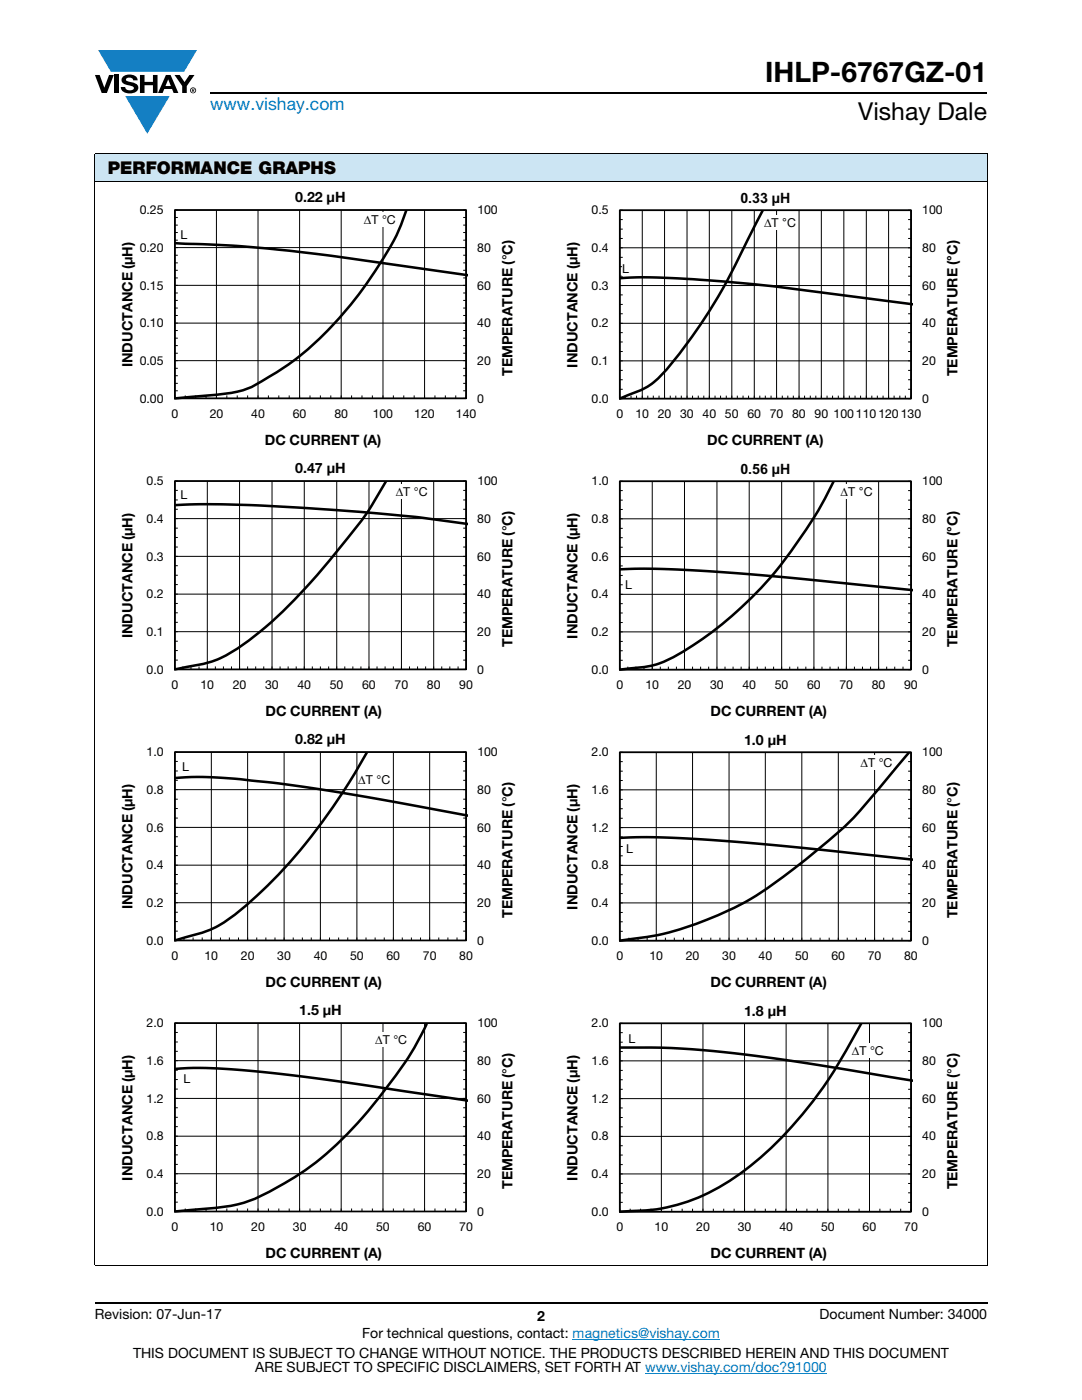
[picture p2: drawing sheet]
<svg xmlns="http://www.w3.org/2000/svg" width="216mm" height="279mm" viewBox="0 0 216 279" stroke-linecap="round" stroke-linejoin="round" font-family="sans-serif">
<g fill="#147fc3">
<path d="M19.6 10h19.7l-2.6 4.3h-1.1h-13.5z"/>
<path d="M25 19.2h8.9l-4.5 7.5z"/>
</g>
<g fill="#000">
<path d="M18.9 15h1l.9 2.5 1-2.5h.9l-1.4 3.6h-1zM22.9 15h.9v3.6h-.9zM24.6 15.3a2.1 2.1 0 0 1 2.8 .3l.1 .4h-.9a.79 .79 0 0 0-.7-.5 .79 .79 0 0 0-.8 .4l.3 .3 1 .2a1.08 1.08 0 0 1 1.2 1 1.08 1.08 0 0 1-1.1 1.2 1.73 1.73 0 0 1-2.4-1.2h.9a.96 .96 0 0 0 .8 .6 .96 .96 0 0 0 .9-.4 1.31 1.31 0 0 0-1.2-.6 1.03 1.03 0 0 1-1.1-.6 1.03 1.03 0 0 1 .2-1.1zM27.9 15h.9v1.3h1.7v-1.3h.9v3.6h-.9v-1.6h-1.7v1.6h-.9zM34.8 15h1.1l.9 1.4 1-1.4h1l-1.5 2.2v1.4h-.9v-1.4z"/>
<path d="M33.6 15.9l.5 1.3h-1.1zM33.1 15l-1.6 3.6h1l.3-.8h1.5l.3 .8h1l-1.6-3.6z"/>
<path d="M38.4 17.8h.2v.2h-.2zM38.3 17.7v.7h.1v-.3l.4 .3-.2-.3 .2-.2-.1-.2z"/>
<path d="M38.1 18a.46 .46 0 0 1 .9 0 .46 .46 0 0 1-.9 0zM37.9 18a.6 .6 0 0 0 1.2 0 .6 .6 0 0 0-1.2 0z"/>
</g>
<path d="M42 18.6h155M18.9 260h178.1" fill="none" stroke="#000" stroke-width=".36"/>
<path d="M114.3 267.3h29.3M128.7 274h36.3" fill="none" stroke="#007ec4" stroke-width=".2"/>
<path d="M18.9 30.7h178.1v5.5h-178.1z" fill="#cce5f3"/>
<path d="M18.9 30.7h178.1M18.9 36.2h178.1M18.9 30.8v221.7M197 30.8v221.7M18.9 252.6h178.1" fill="none" stroke="#000" stroke-width=".2"/>
<path d="M24.1 38h78.8v51.3h-78.8z" fill="#fff"/>
<g fill="none" stroke="#000" stroke-width=".2">
<path d="M34.9 41.9h58.1v37.6h-58.1zM34.9 56.9h58.1M34.9 49.4h58.1M34.9 60h.6M34.9 58.5h.6M34.9 55.5h.6M34.9 53.9h.6M34.9 52.5h.6M34.9 50.9h.6M34.9 47.9h.6M34.9 46.4h.6M34.9 44.9h.6"/>
<path d="M34.9 43.4h.6M43.2 41.9v37.6M51.5 41.9v37.6M59.8 41.9v37.6M68.1 41.9v37.6M76.4 41.9v37.6M84.7 41.9v37.6M92.4 60h.6M92.4 58.5h.6M92.4 55.5h.6M92.4 53.9h.6M92.4 52.5h.6"/>
<path d="M92.4 50.9h.6M92.4 47.9h.6M92.4 46.4h.6M92.4 44.9h.6M92.4 43.4h.6M34.9 72h58.1M34.9 64.5h58.1M34.9 78h.6M34.9 76.5h.6M34.9 75h.6M34.9 73.5h.6M34.9 70.5h.6"/>
<path d="M34.9 69h.6M34.9 67.5h.6M34.9 66h.6M34.9 63h.6M34.9 61.5h.6M37 78.9v.6M39 78.9v.6M41.1 78.9v.6M45.3 78.9v.6M47.3 78.9v.6M49.4 78.9v.6M53.6 78.9v.6"/>
<path d="M55.6 78.9v.6M57.7 78.9v.6M61.9 78.9v.6M63.9 78.9v.6M66 78.9v.6M70.2 78.9v.6M72.2 78.9v.6M74.3 78.9v.6M78.5 78.9v.6M80.6 78.9v.6M82.6 78.9v.6M86.8 78.9v.6"/>
<path d="M88.9 78.9v.6M90.9 78.9v.6M92.4 78h.6M92.4 76.5h.6M92.4 75h.6M92.4 73.5h.6M92.4 70.5h.6M92.4 69h.6M92.4 67.5h.6M92.4 66h.6M92.4 63h.6M92.4 61.5h.6"/>
</g>
<path d="M34.9 41.9h58.1v37.6h-58.1z" fill="none" stroke="#000" stroke-width=".34"/>
<path d="M34.9 48.5l12 .6 10.8 .9 8.7 1.1 27 3.8M81.1 41.9l-.1 .3a43.5 43.5 0 0 1-6.2 12 67 67 0 0 1-19.8 20.2l-.7 .4a23.6 23.6 0 0 1-6.9 3.4l-4.1 .6-8.4 .7" fill="none" stroke="#000" stroke-width=".51"/>
<g fill="#fff">
<path d="M36 45.4h1.4v2.9h-1.4z"/>
<path d="M72.6 42.3h6.5v2.9h-6.5z"/>
<path d="M112.9 38h79.2v51.4h-79.2z"/>
</g>
<g fill="none" stroke="#000" stroke-width=".2">
<path d="M123.7 42h58.1v37.6h-58.1zM123.7 58.9h.6M123.7 55.1h.6M123.7 53.2h.6M123.7 51.4h.6M123.7 47.6h.6M123.7 45.7h.6M123.7 43.8h.6M128.2 42v37.6M132.6 42v37.6M137.1 42v37.6M141.5 42v37.6"/>
<path d="M146 42v37.6M150.5 42v37.6M155 42v37.6M159.4 42v37.6M163.9 42v37.6M168.4 42v37.6M172.9 42v37.6M177.3 42v37.6M181.2 58.9h.6M181.2 55.1h.6M181.2 53.2h.6M181.2 51.4h.6"/>
<path d="M181.2 47.6h.6M181.2 45.7h.6M181.2 43.8h.6M181.8 57h-58.1M181.8 49.5h-58.1M123.7 77.7h.6M123.7 75.8h.6M123.7 73.9h.6M123.7 70.2h.6M123.7 68.2h.6M123.7 66.4h.6M123.7 62.6h.6"/>
<path d="M123.7 60.8h.6M124.8 79v.6M125.9 79v.6M127 79v.6M129.3 79v.6M130.4 79v.6M131.5 79v.6M133.7 79v.6M134.8 79v.6M135.9 79v.6M138.2 79v.6M139.3 79v.6"/>
<path d="M140.4 79v.6M142.7 79v.6M143.8 79v.6M144.9 79v.6M147.1 79v.6M148.3 79v.6M149.4 79v.6M151.6 79v.6M152.7 79v.6M153.9 79v.6M156.1 79v.6M157.2 79v.6"/>
<path d="M158.3 79v.6M160.5 79v.6M161.7 79v.6M162.8 79v.6M165 79v.6M166.1 79v.6M167.3 79v.6M169.5 79v.6M170.6 79v.6M171.7 79v.6M174 79v.6M175.1 79v.6"/>
<path d="M176.2 79v.6M178.4 79v.6M179.5 79v.6M180.7 79v.6M181.2 77.7h.6M181.2 75.8h.6M181.2 73.9h.6M181.2 70.2h.6M181.2 68.2h.6M181.2 66.4h.6M181.2 62.6h.6M181.2 60.8h.6"/>
<path d="M181.8 72h-58.1M181.8 64.5h-58.1"/>
</g>
<path d="M123.7 42h58.1v37.5h-58.1z" fill="none" stroke="#000" stroke-width=".34"/>
<path d="M123.7 55.5l3.7-.2 4 .1 13.7 .8 9.4 1 27.7 3.5M152.2 41.9l-.7 1.4a226.4 226.4 0 0 1-9.9 18.7 90.4 90.4 0 0 1-10.5 13.7 16.9 16.9 0 0 1-6.7 3.5l-.7 .4" fill="none" stroke="#000" stroke-width=".51"/>
<g fill="#fff">
<path d="M124.2 52.1h1.3v2.9h-1.3z"/>
<path d="M152.4 42.9h6.6v2.9h-6.6z"/>
<path d="M24.1 92.1h78.8v51.3h-78.8z"/>
</g>
<g fill="none" stroke="#000" stroke-width=".2">
<path d="M34.9 96h58.1v37.6h-58.1zM34.9 99.8h.6M34.9 97.9h.6M41.4 96v37.6M47.8 96v37.6M54.3 96v37.6M60.7 96v37.6M67.2 96v37.6M73.6 96v37.6M80.1 96v37.6M86.5 96v37.6M92.4 99.8h.6"/>
<path d="M92.4 97.9h.6M34.9 118.6h58.1M34.9 111h58.1M34.9 103.5h58.1M34.9 116.7h.6M34.9 114.8h.6M34.9 112.9h.6M34.9 109.2h.6M34.9 107.3h.6M34.9 105.4h.6M34.9 101.6h.6M92.4 116.7h.6"/>
<path d="M92.4 114.8h.6M92.4 112.9h.6M92.4 109.2h.6M92.4 107.3h.6M92.4 105.4h.6M92.4 101.6h.6M34.9 126.1h58.1M34.9 131.7h.6M34.9 129.8h.6M34.9 128h.6M34.9 124.2h.6M34.9 122.3h.6"/>
<path d="M34.9 120.4h.6M36.5 133v.6M38.1 133v.6M39.7 133v.6M43 133v.6M44.6 133v.6M46.2 133v.6M49.4 133v.6M51 133v.6M52.6 133v.6M55.9 133v.6M57.5 133v.6"/>
<path d="M59.1 133v.6M62.3 133v.6M63.9 133v.6M65.6 133v.6M68.8 133v.6M70.4 133v.6M72 133v.6M75.2 133v.6M76.8 133v.6M78.5 133v.6M81.7 133v.6M83.3 133v.6"/>
<path d="M84.9 133v.6M88.1 133v.6M89.8 133v.6M91.4 133v.6M92.4 131.7h.6M92.4 129.8h.6M92.4 128h.6M92.4 124.2h.6M92.4 122.3h.6M92.4 120.4h.6"/>
</g>
<path d="M34.9 96h58.1v37.6h-58.1z" fill="none" stroke="#000" stroke-width=".34"/>
<path d="M77.1 96a66.3 66.3 0 0 1-9.3 13.3 97.7 97.7 0 0 1-20.2 20 22.2 22.2 0 0 1-10.9 3.9l-1.8 .4M34.9 100.8l4.6-.2 5.1 .1 16.2 .7 10.9 .7 11.2 1.1 10.5 1.4" fill="none" stroke="#000" stroke-width=".51"/>
<g fill="#fff">
<path d="M36 97.1h1.4v2.9h-1.4z"/>
<path d="M79 96.5h6.5v2.9h-6.5z"/>
<path d="M112.9 92.1h79.2v51.4h-79.2z"/>
</g>
<g fill="none" stroke="#000" stroke-width=".2">
<path d="M123.7 96h58.1v37.6h-58.1zM123.7 99.8h.6M123.7 97.9h.6M130.1 96v37.6M136.6 96v37.6M143.1 96v37.6M149.5 96v37.6M156 96v37.6M162.4 96v37.6M168.9 96v37.6M175.3 96v37.6M181.2 99.8h.6"/>
<path d="M181.2 97.9h.6M123.7 116.7h.6M123.7 114.8h.6M123.7 112.9h.6M123.7 109.2h.6M123.7 107.3h.6M123.7 105.4h.6M123.7 101.7h.6M181.2 116.7h.6M181.2 114.8h.6M181.2 112.9h.6M181.2 109.2h.6"/>
<path d="M181.2 107.3h.6M181.2 105.4h.6M181.2 101.7h.6M181.8 118.6h-58.1M181.8 111.1h-58.1M181.8 103.5h-58.1M123.7 131.8h.6M123.7 129.9h.6M123.7 128h.6M123.7 124.2h.6M123.7 122.3h.6M123.7 120.5h.6"/>
<path d="M125.3 133v.6M126.9 133v.6M128.5 133v.6M131.8 133v.6M133.4 133v.6M135 133v.6M138.2 133v.6M139.8 133v.6M141.4 133v.6M144.7 133v.6M146.3 133v.6M147.9 133v.6"/>
<path d="M151.1 133v.6M152.7 133v.6M154.4 133v.6M157.6 133v.6M159.2 133v.6M160.8 133v.6M164 133v.6M165.6 133v.6M167.3 133v.6M168.9 133v.6M170.5 133v.6M172.1 133v.6"/>
<path d="M173.7 133v.6M175.3 133v.6M176.9 133v.6M178.5 133v.6M180.2 133v.6M181.2 131.8h.6M181.2 129.9h.6M181.2 128h.6M181.2 124.2h.6M181.2 122.3h.6M181.2 120.5h.6M181.8 126.1h-58.1"/>
</g>
<path d="M123.7 96h58.1v37.6h-58.1z" fill="none" stroke="#000" stroke-width=".34"/>
<path d="M166.4 96a84.4 84.4 0 0 1-23.3 29.3l-3.1 2.3a31.5 31.5 0 0 1-10.3 5.3l-6 .7M123.7 113.6l8.1-.1 12 .7 13.6 1.1 24.8 2.5" fill="none" stroke="#000" stroke-width=".51"/>
<g fill="#fff">
<path d="M124.8 115.2h1.4v2.9h-1.4z"/>
<path d="M167.7 96.6h6.6v2.9h-6.6z"/>
<path d="M24.1 146.2h78.8v51.3h-78.8z"/>
</g>
<g fill="none" stroke="#000" stroke-width=".2">
<path d="M34.9 150.1h58.1v37.6h-58.1zM34.9 157.6h58.1M34.9 159.5h.6M34.9 155.7h.6M34.9 153.9h.6M34.9 152h.6M42.2 150.1v37.6M49.4 150.1v37.6M56.7 150.1v37.6M63.9 150.1v37.6M71.2 150.1v37.6M78.5 150.1v37.6"/>
<path d="M85.7 150.1v37.6M92.4 159.5h.6M92.4 155.7h.6M92.4 153.9h.6M92.4 152h.6M34.9 172.7h58.1M34.9 165.1h58.1M34.9 178.3h.6M34.9 176.4h.6M34.9 174.5h.6M34.9 170.8h.6M34.9 168.9h.6"/>
<path d="M34.9 167h.6M34.9 163.3h.6M34.9 161.4h.6M92.4 178.3h.6M92.4 176.4h.6M92.4 174.5h.6M92.4 170.8h.6M92.4 168.9h.6M92.4 167h.6M92.4 163.3h.6M92.4 161.4h.6M34.9 180.2h58.1"/>
<path d="M34.9 185.8h.6M34.9 183.9h.6M34.9 182.1h.6M36.7 187.1v.6M38.5 187.1v.6M40.4 187.1v.6M44 187.1v.6M45.8 187.1v.6M47.6 187.1v.6M51.2 187.1v.6M53.1 187.1v.6M54.9 187.1v.6"/>
<path d="M58.5 187.1v.6M60.3 187.1v.6M62.1 187.1v.6M65.8 187.1v.6M67.6 187.1v.6M69.4 187.1v.6M73 187.1v.6M74.9 187.1v.6M76.7 187.1v.6M78.5 187.1v.6M80.3 187.1v.6M82.1 187.1v.6"/>
<path d="M83.9 187.1v.6M87.6 187.1v.6M89.4 187.1v.6M91.2 187.1v.6M92.4 185.8h.6M92.4 183.9h.6M92.4 182.1h.6"/>
</g>
<path d="M34.9 150.1h58.1v37.6h-58.1z" fill="none" stroke="#000" stroke-width=".34"/>
<path d="M34.9 155.3l3.9-.2h3.9l4.8 .4 7.9 .8 16.5 2.5 21.5 4M73.3 150a109.8 109.8 0 0 1-26.5 32.6 22.3 22.3 0 0 1-10.2 4.6l-1.7 .5" fill="none" stroke="#000" stroke-width=".51"/>
<g fill="#fff">
<path d="M36.3 151.5h1.4v2.9h-1.4z"/>
<path d="M71.5 154.1h6.5v2.9h-6.5z"/>
<path d="M112.9 146.3h78.8v51.2h-78.8z"/>
</g>
<g fill="none" stroke="#000" stroke-width=".2">
<path d="M123.7 150.1h58.1v37.6h-58.1zM123.7 157.6h58.1M123.7 159.5h.6M123.7 155.8h.6M123.7 153.9h.6M123.7 152h.6M131 150.1v37.6M138.2 150.1v37.6M145.5 150.1v37.6M152.7 150.1v37.6M160 150.1v37.6M167.3 150.1v37.6"/>
<path d="M174.5 150.1v37.6M181.2 159.5h.6M181.2 155.8h.6M181.2 153.9h.6M181.2 152h.6M123.7 172.7h58.1M123.7 165.2h58.1M123.7 178.3h.6M123.7 176.4h.6M123.7 174.6h.6M123.7 170.8h.6M123.7 168.9h.6"/>
<path d="M123.7 167h.6M123.7 163.3h.6M123.7 161.4h.6M181.2 178.3h.6M181.2 176.4h.6M181.2 174.6h.6M181.2 170.8h.6M181.2 168.9h.6M181.2 167h.6M181.2 163.3h.6M181.2 161.4h.6M123.7 180.2h58.1"/>
<path d="M123.7 185.9h.6M123.7 184h.6M123.7 182.1h.6M125.5 187.1v.6M127.3 187.1v.6M129.1 187.1v.6M132.8 187.1v.6M134.5 187.1v.6M136.4 187.1v.6M140 187.1v.6M141.8 187.1v.6M143.7 187.1v.6"/>
<path d="M147.3 187.1v.6M149.1 187.1v.6M150.9 187.1v.6M154.5 187.1v.6M156.4 187.1v.6M158.2 187.1v.6M161.8 187.1v.6M163.6 187.1v.6M165.5 187.1v.6M169.1 187.1v.6M170.9 187.1v.6M172.7 187.1v.6"/>
<path d="M176.3 187.1v.6M178.2 187.1v.6M180 187.1v.6M181.2 185.9h.6M181.2 184h.6M181.2 182.1h.6"/>
</g>
<path d="M123.7 150.1h58.1v37.6h-58.1z" fill="none" stroke="#000" stroke-width=".34"/>
<path d="M181.4 150.1l-2.5 3a119.5 119.5 0 0 1-11 12.5 139 139 0 0 1-19 14.3 64.4 64.4 0 0 1-21.4 7.3l-3.8 .5M123.7 167.2l8.3-.1 12.6 .7 15.2 1.4 22.4 2.4" fill="none" stroke="#000" stroke-width=".51"/>
<g fill="#fff">
<path d="M124.9 167.9h1.4v2.9h-1.4z"/>
<path d="M171.7 150.7h6.5v2.9h-6.5z"/>
<path d="M24.1 200.3h78.8v51.3h-78.8z"/>
</g>
<g fill="none" stroke="#000" stroke-width=".2">
<path d="M34.9 204.2h58.1v37.6h-58.1zM34.9 219.2h58.1M34.9 211.7h58.1M34.9 217.4h.6M34.9 215.4h.6M34.9 213.6h.6M34.9 209.8h.6M34.9 208h.6M34.9 206h.6M43.2 204.2v37.6M51.5 204.2v37.6M59.8 204.2v37.6"/>
<path d="M68.1 204.2v37.6M76.4 204.2v37.6M84.7 204.2v37.6M92.4 217.4h.6M92.4 215.4h.6M92.4 213.6h.6M92.4 209.8h.6M92.4 208h.6M92.4 206h.6M34.9 234.2h58.1M34.9 226.8h58.1M34.9 239.9h.6"/>
<path d="M34.9 238h.6M34.9 236.1h.6M34.9 232.4h.6M34.9 230.5h.6M34.9 228.6h.6M34.9 224.8h.6M34.9 223h.6M34.9 221.1h.6M92.4 239.9h.6M92.4 238h.6M92.4 236.1h.6M92.4 232.4h.6"/>
<path d="M92.4 230.5h.6M92.4 228.6h.6M92.4 224.8h.6M92.4 223h.6M92.4 221.1h.6M37 241.2v.6M39 241.2v.6M41.1 241.2v.6M45.3 241.2v.6M47.3 241.2v.6M49.4 241.2v.6M53.6 241.2v.6"/>
<path d="M55.6 241.2v.6M57.7 241.2v.6M61.9 241.2v.6M63.9 241.2v.6M66 241.2v.6M70.2 241.2v.6M72.2 241.2v.6M74.3 241.2v.6M78.5 241.2v.6M80.6 241.2v.6M82.6 241.2v.6M86.8 241.2v.6"/>
<path d="M88.9 241.2v.6M90.9 241.2v.6"/>
</g>
<path d="M34.9 204.2h58.1v37.6h-58.1z" fill="none" stroke="#000" stroke-width=".34"/>
<path d="M34.9 213.3l3.5-.2 4.5 .1 11.9 1 13 1.6 25.6 3.9M85.2 204.1a57.8 57.8 0 0 1-8.4 13.4 66.3 66.3 0 0 1-20.2 18.8l-.9 .4a28.1 28.1 0 0 1-14.9 4.6l-5.9 .5" fill="none" stroke="#000" stroke-width=".51"/>
<g fill="#fff">
<path d="M36.6 213.9h1.4v2.9h-1.4z"/>
<path d="M74.8 206h6.6v2.9h-6.6z"/>
<path d="M112.9 200.3h78.8v51.4h-78.8z"/>
</g>
<g fill="none" stroke="#000" stroke-width=".2">
<path d="M123.7 204.2h58.1v37.6h-58.1zM123.7 217.4h.6M123.7 215.5h.6M123.7 213.6h.6M123.7 209.9h.6M123.7 208h.6M123.7 206.1h.6M132 204.2v37.6M140.3 204.2v37.6M148.6 204.2v37.6M156.9 204.2v37.6M165.2 204.2v37.6"/>
<path d="M173.5 204.2v37.6M181.2 217.4h.6M181.2 215.5h.6M181.2 213.6h.6M181.2 209.9h.6M181.2 208h.6M181.2 206.1h.6M181.8 219.3h-58.1M181.8 211.7h-58.1M123.7 234.3h58.1M123.7 240h.6M123.7 238.1h.6"/>
<path d="M123.7 236.2h.6M123.7 232.4h.6M123.7 230.5h.6M123.7 228.7h.6M123.7 224.9h.6M123.7 223h.6M123.7 221.1h.6M181.2 240h.6M181.2 238.1h.6M181.2 236.2h.6M181.2 232.4h.6M181.2 230.5h.6"/>
<path d="M181.2 228.7h.6M181.2 224.9h.6M181.2 223h.6M181.2 221.1h.6M181.8 226.8h-58.1M125.7 241.2v.6M127.8 241.2v.6M129.9 241.2v.6M134 241.2v.6M136.1 241.2v.6M138.2 241.2v.6M142.3 241.2v.6"/>
<path d="M144.4 241.2v.6M146.5 241.2v.6M150.6 241.2v.6M152.7 241.2v.6M154.8 241.2v.6M158.9 241.2v.6M161 241.2v.6M163.1 241.2v.6M167.3 241.2v.6M169.3 241.2v.6M171.4 241.2v.6M175.6 241.2v.6"/>
<path d="M177.6 241.2v.6M179.7 241.2v.6"/>
</g>
<path d="M123.7 204.2h58.1v37.6h-58.1z" fill="none" stroke="#000" stroke-width=".34"/>
<path d="M123.7 209.1l10.6 .1 11.9 1 13.6 1.8 22.4 3.7M171.9 204.2a102.1 102.1 0 0 1-11.9 18.3 57.3 57.3 0 0 1-20.6 16.5 35.8 35.8 0 0 1-14.8 2.8h-.9" fill="none" stroke="#000" stroke-width=".51"/>
<g fill="#fff">
<path d="M125.4 205.7h1.4v2.9h-1.4z"/>
<path d="M170 208.2h6.5v2.9h-6.5z"/>
</g>
<text font-size="5.6" x="152.7" y="16.4">IHLP-6767GZ-01</text>
<text font-size="4.9" x="171.3" y="24">Vishay Dale</text>
<text font-size="3.5" fill="#007ec4" x="42" y="21.9">www.vishay.com</text>
<text font-size="3.5" x="21.5" y="34.8">PERFORMANCE GRAPHS</text>
<g font-size="2.8">
<text x="58.9" y="40.4">0.22 μH</text>
<text x="147.7" y="40.4">0.33 µH</text>
<text x="26.5" y="73.3" transform="rotate(-90 26.5 73.3)">INDUCTANCE (μH)</text>
<text x="102.3" y="75.1" transform="rotate(-90 102.3 75.1)">TEMPERATURE (°C)</text>
<text x="115.2" y="73.4" transform="rotate(-90 115.2 73.4)">INDUCTANCE (μH)</text>
<text x="191.1" y="75.1" transform="rotate(-90 191.1 75.1)">TEMPERATURE (°C)</text>
<text x="52.9" y="88.7">DC CURRENT (A)</text>
<text x="141.1" y="88.8">DC CURRENT (A)</text>
<text x="58.9" y="94.5">0.47 μH</text>
<text x="147.7" y="94.5">0.56 µH</text>
<text x="26.5" y="127.4" transform="rotate(-90 26.5 127.4)">INDUCTANCE (μH)</text>
<text x="102.3" y="129.1" transform="rotate(-90 102.3 129.1)">TEMPERATURE (°C)</text>
<text x="115.2" y="127.5" transform="rotate(-90 115.2 127.5)">INDUCTANCE (μH)</text>
<text x="191.1" y="129.2" transform="rotate(-90 191.1 129.2)">TEMPERATURE (°C)</text>
<text x="53" y="142.8">DC CURRENT (A)</text>
<text x="141.8" y="142.8">DC CURRENT (A)</text>
<text x="58.9" y="148.6">0.82 μH</text>
<text x="148.5" y="148.6">1.0 μH</text>
<text x="26.5" y="181.5" transform="rotate(-90 26.5 181.5)">INDUCTANCE (μH)</text>
<text x="102.3" y="183.2" transform="rotate(-90 102.3 183.2)">TEMPERATURE (°C)</text>
<text x="115.2" y="181.5" transform="rotate(-90 115.2 181.5)">INDUCTANCE (μH)</text>
<text x="191.1" y="183.3" transform="rotate(-90 191.1 183.3)">TEMPERATURE (°C)</text>
<text x="53" y="196.9">DC CURRENT (A)</text>
<text x="141.8" y="196.9">DC CURRENT (A)</text>
<text x="59.7" y="202.7">1.5 μH</text>
<text x="148.5" y="202.7">1.8 μH</text>
<text x="26.5" y="235.6" transform="rotate(-90 26.5 235.6)">INDUCTANCE (μH)</text>
<text x="102.3" y="237.3" transform="rotate(-90 102.3 237.3)">TEMPERATURE (°C)</text>
<text x="115.2" y="235.6" transform="rotate(-90 115.2 235.6)">INDUCTANCE (μH)</text>
<text x="191.1" y="237.4" transform="rotate(-90 191.1 237.4)">TEMPERATURE (°C)</text>
<text x="53" y="251">DC CURRENT (A)</text>
<text x="141.8" y="251">DC CURRENT (A)</text>
<text x="18.9" y="263.3">Revision: 07-Jun-17</text>
<text x="107.2" y="263.6">2</text>
<text x="163.6" y="263.3">Document Number: 34000</text>
<text x="72.3" y="267.1">For technical questions, contact: magnetics@vishay.com</text>
<text x="26.5" y="271">THIS DOCUMENT IS SUBJECT TO CHANGE WITHOUT NOTICE. THE PRODUCTS DESCRIBED HEREIN AND THIS DOCUMENT</text>
<text x="50.9" y="273.8">ARE SUBJECT TO SPECIFIC DISCLAIMERS, SET FORTH AT www.vishay.com/doc?91000</text>
</g>
<g font-size="2.5">
<text x="27.9" y="42.7">0.25</text>
<text x="36" y="47.7">L</text>
<text x="72.6" y="44.7">ΔT °C</text>
<text x="95.3" y="42.7">100</text>
<text x="118" y="42.8">0.5</text>
<text x="152.4" y="45.3">ΔT</text>
<text x="156.1" y="45.3">°C</text>
<text x="184" y="42.8">100</text>
<text x="27.9" y="50.3">0.20</text>
<text x="95.2" y="50.3">80</text>
<text x="118" y="50.3">0.4</text>
<text x="184" y="50.3">80</text>
<text x="27.9" y="57.8">0.15</text>
<text x="95.2" y="57.8">60</text>
<text x="118" y="57.8">0.3</text>
<text x="124.2" y="54.4">L</text>
<text x="184" y="57.8">60</text>
<text x="27.9" y="65.3">0.10</text>
<text x="95.2" y="65.3">40</text>
<text x="118" y="65.3">0.2</text>
<text x="184" y="65.3">40</text>
<text x="27.9" y="72.8">0.05</text>
<text x="95.2" y="72.8">20</text>
<text x="118" y="72.9">0.1</text>
<text x="184" y="72.9">20</text>
<text x="27.9" y="80.3">0.00</text>
<text x="34.2" y="83.4">0</text>
<text x="41.8" y="83.4">20</text>
<text x="50.1" y="83.4">40</text>
<text x="58.4" y="83.4">60</text>
<text x="66.7" y="83.4">80</text>
<text x="74.4" y="83.4">100</text>
<text x="82.7" y="83.4">120</text>
<text x="91" y="83.4">140</text>
<text x="95.2" y="80.3">0</text>
<text x="118" y="80.4">0.0</text>
<text x="123" y="83.5">0</text>
<text x="126.8" y="83.5">10</text>
<text x="131.3" y="83.5">20</text>
<text x="135.7" y="83.5">30</text>
<text x="140.2" y="83.5">40</text>
<text x="144.7" y="83.5">50</text>
<text x="149.1" y="83.5">60</text>
<text x="153.6" y="83.5">70</text>
<text x="158.1" y="83.5">80</text>
<text x="162.5" y="83.5">90 100 110 120 130</text>
<text x="184" y="80.4">0</text>
<text x="29.3" y="96.8">0.5</text>
<text x="36" y="99.5">L</text>
<text x="79" y="98.9">Δ</text>
<text x="80.5" y="98.9">T °C</text>
<text x="95.3" y="96.8">100</text>
<text x="118" y="96.9">1.0</text>
<text x="167.7" y="98.9">Δ</text>
<text x="169.3" y="98.9">T °C</text>
<text x="184" y="96.9">100</text>
<text x="29.3" y="104.4">0.4</text>
<text x="95.2" y="104.4">80</text>
<text x="118" y="104.4">0.8</text>
<text x="184" y="104.4">80</text>
<text x="29.3" y="111.9">0.3</text>
<text x="95.2" y="111.9">60</text>
<text x="118" y="111.9">0.6</text>
<text x="184" y="111.9">60</text>
<text x="29.3" y="119.4">0.2</text>
<text x="95.2" y="119.4">40</text>
<text x="118" y="119.4">0.4</text>
<text x="124.8" y="117.5">L</text>
<text x="184" y="119.4">40</text>
<text x="29.3" y="126.9">0.1</text>
<text x="95.2" y="126.9">20</text>
<text x="118" y="126.9">0.2</text>
<text x="184" y="126.9">20</text>
<text x="29.3" y="134.4">0.0</text>
<text x="34.2" y="137.5">0</text>
<text x="40" y="137.5">10</text>
<text x="46.5" y="137.5">20</text>
<text x="52.9" y="137.5">30</text>
<text x="59.4" y="137.5">40</text>
<text x="65.8" y="137.5">50</text>
<text x="72.3" y="137.5">60</text>
<text x="78.7" y="137.5">70</text>
<text x="85.2" y="137.5">80</text>
<text x="91.6" y="137.5">90</text>
<text x="95.2" y="134.4">0</text>
<text x="118" y="134.5">0.0</text>
<text x="123" y="137.6">0</text>
<text x="128.8" y="137.6">10</text>
<text x="135.2" y="137.6">20</text>
<text x="141.7" y="137.6">30</text>
<text x="148.1" y="137.6">40</text>
<text x="154.6" y="137.6">50</text>
<text x="161.1" y="137.6">60</text>
<text x="167.5" y="137.6">70</text>
<text x="174" y="137.6">80</text>
<text x="180.4" y="137.6">90</text>
<text x="184" y="134.5">0</text>
<text x="29.3" y="150.9">1.0</text>
<text x="36.3" y="153.9">L</text>
<text x="95.3" y="150.9">100</text>
<text x="118" y="151">2.0</text>
<text x="171.7" y="153">ΔT °C</text>
<text x="184" y="151">100</text>
<text x="29.3" y="158.4">0.8</text>
<text x="71.5" y="156.5">ΔT °C</text>
<text x="95.2" y="158.4">80</text>
<text x="118" y="158.5">1.6</text>
<text x="184" y="158.5">80</text>
<text x="29.3" y="166">0.6</text>
<text x="95.2" y="166">60</text>
<text x="118" y="166">1.2</text>
<text x="184" y="166">60</text>
<text x="29.3" y="173.5">0.4</text>
<text x="95.2" y="173.5">40</text>
<text x="118" y="173.5">0.8</text>
<text x="124.9" y="170.3">L</text>
<text x="184" y="173.5">40</text>
<text x="29.3" y="181">0.2</text>
<text x="95.2" y="181">20</text>
<text x="118" y="181">0.4</text>
<text x="184" y="181">20</text>
<text x="29.3" y="188.5">0.0</text>
<text x="34.2" y="191.6">0</text>
<text x="40.8" y="191.6">10</text>
<text x="48.1" y="191.6">20</text>
<text x="55.3" y="191.6">30</text>
<text x="62.6" y="191.6">40</text>
<text x="69.9" y="191.6">50</text>
<text x="77.1" y="191.6">60</text>
<text x="84.4" y="191.6">70</text>
<text x="91.6" y="191.6">80</text>
<text x="95.2" y="188.5">0</text>
<text x="118" y="188.6">0.0</text>
<text x="123" y="191.7">0</text>
<text x="129.6" y="191.7">10</text>
<text x="136.8" y="191.7">20</text>
<text x="144.1" y="191.7">30</text>
<text x="151.4" y="191.7">40</text>
<text x="158.6" y="191.7">50</text>
<text x="165.9" y="191.7">60</text>
<text x="173.2" y="191.7">70</text>
<text x="180.4" y="191.7">80</text>
<text x="184" y="188.6">0</text>
<text x="29.3" y="205">2.0</text>
<text x="74.8" y="208.4">ΔT °C</text>
<text x="95.3" y="205">100</text>
<text x="118" y="205.1">2.0</text>
<text x="125.4" y="208.1">L</text>
<text x="184" y="205">100</text>
<text x="29.3" y="212.5">1.6</text>
<text x="95.2" y="212.5">80</text>
<text x="118" y="212.6">1.6</text>
<text x="170" y="210.6">ΔT °C</text>
<text x="184" y="212.6">80</text>
<text x="29.3" y="220.1">1.2</text>
<text x="36.6" y="216.2">L</text>
<text x="95.2" y="220">60</text>
<text x="118" y="220.1">1.2</text>
<text x="184" y="220.1">60</text>
<text x="29.3" y="227.6">0.8</text>
<text x="95.2" y="227.6">40</text>
<text x="118" y="227.6">0.8</text>
<text x="184" y="227.6">40</text>
<text x="29.3" y="235.1">0.4</text>
<text x="95.2" y="235.1">20</text>
<text x="118" y="235.1">0.4</text>
<text x="184" y="235.1">20</text>
<text x="29.3" y="242.6">0.0</text>
<text x="34.2" y="245.7">0</text>
<text x="41.8" y="245.7">10</text>
<text x="50.1" y="245.7">20</text>
<text x="58.4" y="245.7">30</text>
<text x="66.7" y="245.7">40</text>
<text x="75" y="245.7">50</text>
<text x="83.3" y="245.7">60</text>
<text x="91.6" y="245.7">70</text>
<text x="95.2" y="242.6">0</text>
<text x="118" y="242.6">0.0</text>
<text x="123" y="245.8">0</text>
<text x="130.6" y="245.8">10</text>
<text x="138.9" y="245.8">20</text>
<text x="147.2" y="245.8">30</text>
<text x="155.5" y="245.8">40</text>
<text x="163.8" y="245.8">50</text>
<text x="172.1" y="245.8">60</text>
<text x="180.4" y="245.8">70</text>
<text x="184" y="242.6">0</text>
</g>
</svg>
